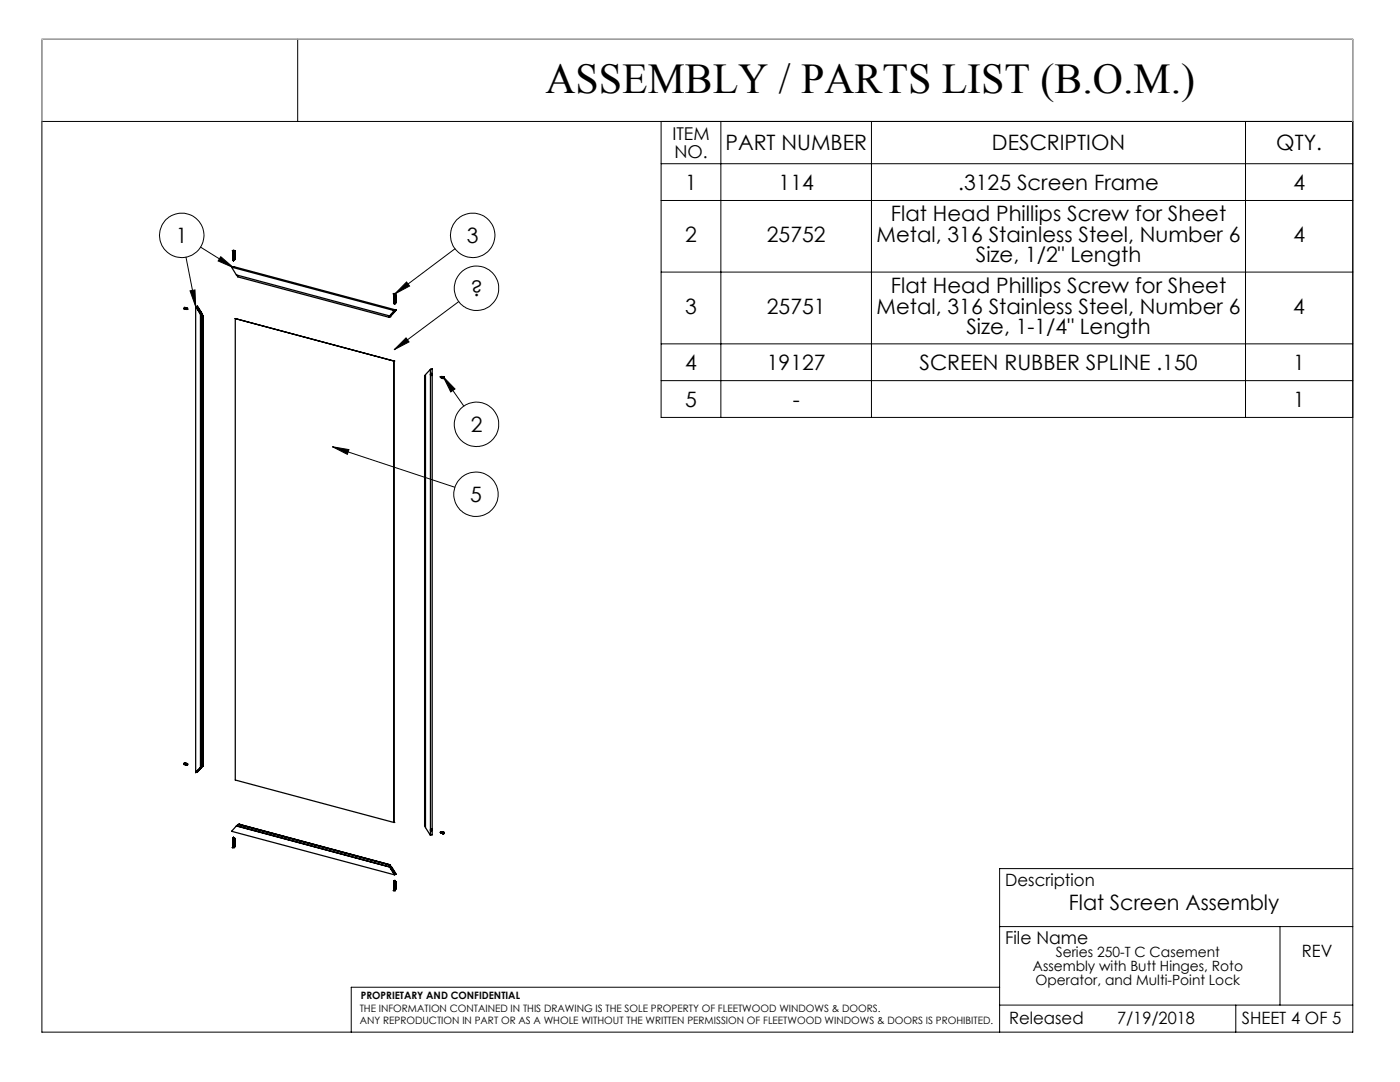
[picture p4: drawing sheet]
<svg xmlns="http://www.w3.org/2000/svg" width="279mm" height="216mm" viewBox="0 0 279 216" stroke-linecap="round" stroke-linejoin="round" font-family="sans-serif">
<g fill="none" stroke="#000" stroke-width=".2">
<path d="M8.4 7.8h261.6v198.2h-261.6zM59.4 7.8v16.4M8.4 24.2h261.6M131.9 24.2v59.1h138.1M131.9 32.7h138.1M143.9 24.2v59.1M173.9 24.2v59.1M248.6 24.2v59.1M37.1 51.3l2 9.9M37.9 58l1-.1 .2 3.3zM40 49.3l6.6 4.1M44.1 51.2l2.5 2.2-3.1-1.3z"/>
<path d="M81.1 56.3l.6 .8-2.9 1.6zM90.8 49.6l-12 9.1M131.9 40h138.1M131.9 54.3h138.1M81 67.4l.6 .8-2.9 1.6zM88.5 75.2l2.3 2.4-.8 .6zM88.5 75.2l4.1 5.8M91.5 60.2l-12.8 9.6M131.9 68.6h138.1M131.9 76h138.1M66.4 89.1l3.2 .6-.3 1zM66.4 89.1l24.4 8.1"/>
<path d="M270 173.3h-70.5v32.7M199.5 184.9h70.5M199.5 197h-129.4v9M255.4 184.9v15.7M199.5 200.6h70.5M246.6 200.6v5.4"/>
<circle cx="36.3" cy="47" r="4.4"/>
<circle cx="94.3" cy="47" r="4.4"/>
<circle cx="95.1" cy="57.5" r="4.4"/>
<circle cx="95" cy="98.6" r="4.4"/>
<circle cx="95.1" cy="84.7" r="4.4"/>
</g>
<path d="M8.4 24.2v-16.4h261.6v16.4" fill="none" stroke="#c0c0c0" stroke-width=".2"/>
<path d="M37.9 58l1-.1 .2 3.3zM44.1 51.2l2.5 2.2-3.1-1.3zM81.1 56.3l.6 .8-2.9 1.6zM81 67.4l.6 .8-2.9 1.6zM88.5 75.2l2.3 2.4-.8 .6zM66.4 89.1l3.2 .6-.3 1z" fill="#000"/>
<g fill="none" stroke="#000" stroke-width=".25">
<path d="M46.2 53.3l.4-.1 32.5 8.7M46.2 53.3l32.5 8.7M46.2 53.3l1 1.6 30.6 8.1M46.4 50h.4zM46.4 53.3h.4zM46.4 50l.1 .2M46.4 50h.1M46.4 50h.3M46.5 51.8h.1M46.5 51.6h.1M46.5 51.5h.1M46.5 51.4h.1"/>
<path d="M46.5 51.3h.1M46.5 51.2h.1M46.5 51h.1M46.5 50.8h.1M46.5 50.7h.1M46.5 50.6h.1M46.5 50.5h.1M46.5 50.3h.1M46.5 50.2h.1M46.5 50.4h.1M46.5 50.6v.1M46.5 50.9h.1"/>
<path d="M46.5 51.1v.1M46.5 50.2v.1M46.5 50.7v.1M46.5 51v.1M46.5 51.2v.1M46.5 51.5v.1M46.5 51.7h.1M46.5 50h.1M46.5 51.9h.1M46.5 50.2h.2M46.5 51.1h.1M46.5 50.4v.1"/>
<path d="M46.5 53.3h.2M46.5 50.3v.1M46.5 50.8v.1M46.5 51.6v.2M46.5 51.8v.1M46.6 50.1h.1M46.6 50v.1M46.6 50h.1M46.6 50.2v.1M46.6 51.8h-.1M46.6 51.5l-.1 .1M46.6 51.5h-.1"/>
<path d="M46.6 51.3h-.1M46.6 51.2l-.1 .1M46.6 51l-.1 .1M46.6 51h-.1M46.6 50.7l-.1 .1M46.6 50.5h-.1M46.6 51.8l-.1 .1M46.7 50.2h.1M46.7 50.3h.1M46.7 50.4h-.1M46.7 50.4h.1M46.7 50.5h.1"/>
<path d="M46.7 50.6h.1M46.7 50.6l-.1 .1M46.7 50.7h.1M46.7 50.8h.1M46.7 50.9h-.1M46.7 51h.1M46.7 51.1l-.1 .1M46.7 51.2h.1M46.7 51.3h.1M46.7 51.4h.1M46.7 51.4l-.1 .1M46.7 51.5h.1"/>
<path d="M46.7 51.6h.1M46.7 51.7h-.1M46.7 51.7h.1M46.7 51.8h.1M46.7 51.7l-.2 .1M46.7 51.6l-.2 .1 .2-.1M46.7 51.5l-.2 .1M46.7 51.5h-.2M46.7 51.4h-.2M46.7 51.3h-.2M46.7 51.2l-.2 .1M46.7 51.2h-.2"/>
<path d="M46.7 51l-.2 .1M46.7 51h-.2M46.7 50.9h-.2M46.7 50.8l-.2 .1M46.7 50.7l-.2 .1M46.7 50.7h-.2M46.7 50.6h-.2M46.7 50.5h-.2M46.7 50.4l-.2 .1M46.7 50.3l-.2 .1M46.7 50.2l-.2 .1M46.7 50.2h-.1"/>
<path d="M46.7 50.4h-.2M46.7 51.8h-.2M46.7 51.9h-.2M46.7 50.8h-.2M46.7 51.9l-.1 .2-.1-.2M46.7 50.9h.1M46.7 51.1v.1M46.7 50.3h-.1M46.7 51.4h-.1M46.7 51.6h-.1M46.7 51.9h-.1M46.7 51.1h.1"/>
<path d="M46.7 50.3h-.2M46.7 50.5l-.2 .1M46.7 50.6l-.2 .1M46.7 50.9l-.2 .1M46.7 51.1l-.2 .1M46.7 51.3l-.2 .1M46.7 51.6h-.2M46.7 51.6l-.2 .1M46.7 51.8l-.2 .1M46.7 50h.1M46.8 50l-.1 .2M47.2 54.9l.2 .3 30.1 8.1"/>
<path d="M78.5 58.6h.4zM78.5 58.6l.1 .2M78.6 59.9h.1M78.6 59.8h.1M78.6 59.6h.1M78.6 59.5h.1M78.6 59.4h.1M78.6 59.3h.1M78.6 59.1h.1M78.6 58.9h.1M78.6 58.8h.1M78.6 59.2h.1"/>
<path d="M78.6 59.5v.1M78.6 59.7h.1M78.6 58.6h.1M78.6 59h.2M78.6 59.1h.2M78.6 59.3h.2M78.6 59.4h.2M78.6 59.5h.2M78.6 59.6h.2M78.6 59.8h.2M78.6 59.9h.2M78.6 59.7h.2"/>
<path d="M78.6 59.2h.2M78.6 58.9v.1M78.6 59.4v.1M78.6 59h.1M78.6 59.6v.1M78.6 60h.1M78.6 58.8v.1M78.6 59v.1M78.6 59.3v.1M78.6 59.8v.1M78.6 58.6v.1M78.6 58.9h.2"/>
<path d="M78.6 60h.2M78.6 59.2v.1M78.6 59.7v.1M78.6 58.7h.1M78.6 58.6h.2M78.7 58.7h.1M78.7 58.6v.1M78.7 58.8h.1M78.8 58.6v.1M78.8 58.6h.1M78.8 58.7h.1M78.8 58.8h-.2"/>
<path d="M78.8 59.2h.1M78.8 59.2h-.2M78.8 59.4l-.2 .1M78.8 59.7h-.2M78.8 59.9h.1M78.8 59.6v.1M78.8 59.4h.1M78.8 59.3h-.2M78.8 59.2v.1M78.8 59.1v.1M78.8 58.9h.1M78.8 58.8h-.1"/>
<path d="M78.8 59h.1M78.8 58.9h-.2M78.8 59.1h.1M78.8 59.1h-.2M78.8 59.2l-.2 .1M78.8 59.3h.1M78.8 59.4h-.2M78.8 59.5h.1M78.8 59.5h-.2M78.8 59.5v.1M78.8 59.7h.1M78.8 59.7l-.2 .1"/>
<path d="M78.8 59.8h.1M78.8 60h.1M78.8 60h-.2M78.8 59.9h-.2M78.8 59.8h-.2M78.8 59.6l-.2 .1M78.8 59.5l-.2 .1M78.8 59.6h.1M78.8 58.8h.1M78.8 59v.3M78.8 59.3v.2M78.8 59.6v.2"/>
<path d="M78.8 59.8v.2M78.8 59.4v.1M78.8 59.9v.1M78.8 58.9v.1M78.8 59v.1M78.8 59.8v.1M78.8 58.8l-.2 .1M78.8 59.3v.1M78.8 59.7v.1M78.9 58.6l-.1 .2M36.9 61.6v.1M36.9 61.6h.1"/>
<path d="M36.9 61.5v.1M36.9 61.5v.2M36.9 61.5h.1M37 61.5h.1M37 61.5l-.1 .2M37 61.5a.15 .15 0 0 0-.2-.1 .15 .15 0 0 0-.1 .2 .15 .15 0 0 0 .2 .1M37 61.5h-.1M37 61.7h.1M37 61.5l-.1 .1M37 61.5v.1M37 61.5v.2M37.1 61.7h.1"/>
<path d="M37.1 61.5l-.2 .1 .1 .1M37.1 61.5h.1M37.1 61.5l-.1 .1 .1 .1M37.1 61.5v.2M37.2 61.7h.1M37.2 61.5l-.1 .2M37.2 61.6v.1M37.2 61.5l-.1 .2h.2M37.2 61.5v.2M37.2 61.5h.1M37.3 61.5v.2zM37.3 61.7h.1"/>
<path d="M37.3 61.5l-.1 .1 .1 .1M37.3 61.5h.1M37.3 61.5l.1 .2M37.4 61.7h.1M37.4 61.7h-.1M39.1 61.2l.9 1.5M39.1 61.2l.3-.1 1 1.5M39.1 61.2v93M39.4 61.6l-.1-.2 .6 1-.1-.1M39.4 61.6h.1M39.4 61.6v.1M39.5 61.5v-.2l.6 1-.1-.1"/>
<path d="M39.5 61.5l-.2-.2 .1 .3M39.5 61.5v.3M39.6 61.5v.4M39.8 62.3h.1M40 62.2h.1M40 62.2l.1 .3-.3-.2M40 62.2v.2M40 62.4v.1M40 62.7v90.4M40 62.7l.3 .4M40 62.7h.1M40.3 63.1v89.7"/>
<path d="M40.4 62.6l-.3 .1 .2 .3 .2-.1v89.9l-.4 .3 .3-.1M40.4 62.6v.4M40.5 63l-.2 .1M47 63.6h.1M47 63.6v92l31.6 8.5M47 63.6l31.6 8.4M77.8 63.1h.1M77.8 63l-.3 .3M77.8 63.1v.1M77.9 63.2h.1M77.9 63.2l-.4 .1M77.9 63.1l-.1 .1"/>
<path d="M78.1 62.7h.1M78.1 62.7l-.1 .2 .2-.2M78.1 62.7h.2M78.3 62.7h-.1M78.5 61.9h.5zM78.5 62.3h.1M78.5 62.3l.1-.1-.6 .6 .1-.1M78.5 62.2v.1M78.6 60.4h.1M78.6 60.2h.1M78.6 60.1h.1M78.6 60v.1"/>
<path d="M78.6 60.3h.1M78.6 72h.1M78.6 60.1h.2M78.6 60.2h.2M78.6 60.4h.2M78.6 62.2l-.1 .1M78.6 62.2h.1M78.6 60.4v.1M78.6 72v92.1M78.6 60.5h.1M78.6 60.1v.1M78.6 60.3v.1"/>
<path d="M78.6 60.5h.2M78.6 60.3h.2M78.6 61.9h.2M78.6 60.2v.1M78.6 60.5l.1 .2M78.7 60.4h.1M78.7 62.2h.1M78.7 62.2l.1-.1-.2 .1M78.7 60.7h.1M78.7 62.2l.1-.1-.5 .6M78.7 62.1v.1M78.7 62l-.9 1"/>
<path d="M78.8 60.5h.1M78.7 60.4l-.1 .1M78.8 60.4l-.1 .1M78.8 60.3h.1M78.8 60.3h-.2M78.8 60.4h.1M78.8 60.1v.1M78.8 60v.1M78.8 60.2h.1M78.8 60.2l-.2 .1M78.8 60.5h-.2M78.8 60.4h-.2"/>
<path d="M78.8 60.1h-.2M78.8 60l-.2 .1M78.8 60.1h.1M78.8 60.4v.1M78.8 60.1v.4M78.8 60.5l-.1 .2M78.8 60.3v.1M78.8 60.2v.1M79.1 61.9l-.4 .1M79.1 61.9l-1.4 1.3h.1M84.9 74.8l-.2 .2v89.7l.2 .4M85.9 73.7l.4-.1v93l-.4 .1"/>
<path d="M85.9 73.7v93M85.9 73.7l-1 1.1v90.3l1 1.6M85.9 74.8h.1M87.9 75.2h.1M87.9 75.3h.1M88 75.3l.1 .1M88 75.2v.1M88 75.2h.1M88 75.1v.1M88 75.1v.2M88 75.1h.1M88 75.1l-.1 .1"/>
<path d="M88.1 75.4h.1M88.1 75.1h.1M88.1 75.2l-.1 .1M88.1 75.1l-.1 .1M88.1 75.3l.1 .1M88.1 75.1l-.1 .2M88.2 75.4h.1M88.2 75.3v.1M88.2 75.3l-.1-.2v.3M88.2 75.3l.1 .1M88.2 75.2h.1M88.2 75.2l-.1 .1"/>
<path d="M88.3 75.2h.1M88.3 75.2l-.1 .1M88.3 75.4h.1M88.3 75.3v.1M88.3 75.2v.2M88.3 75.2v.1M88.3 75.4v.1M88.4 75.2h.1M88.4 75.4h.1M88.4 75.2l-.1 .2M88.4 75.2h-.1M88.4 75.4l.1 .1"/>
<path d="M88.4 75.3v.1M88.4 75.5h.1M88.4 75.2v.1M88.5 75.4h.1M88.5 75.3l.1 .1M88.5 75.3h.1M88.5 75.3v.1M88.5 75.4h-.1M88.6 75.3v.1M36.9 152.4v.1M36.9 152.3v.2M36.9 152.4h.1"/>
<path d="M37 152.3l-.1 .2M37 152.3a.16 .16 0 0 0-.2 0 .16 .16 0 0 0-.1 .2 .16 .16 0 0 0 .2 0M37 152.4h-.1M37 152.3h.1M37 152.6h.1M37 152.3l-.1 .1M37 152.4v.1M37 152.3v.2M37.1 152.6h.1M37.1 152.3l-.2 .1 .1 .2M37.1 152.3h.1M37.1 152.4h-.1l.1 .2"/>
<path d="M37.1 152.3v.3M37.1 152.4h.1M37.1 152.4v.2M37.2 152.6h.1M37.2 152.4l-.1 .2M37.2 152.4h.1M37.2 152.4v.1M37.2 152.4l-.1 .1 .2 .1M37.2 152.4v.2M37.3 152.6h.1M37.3 152.4l-.1 .1 .1 .1M37.3 152.4h.1"/>
<path d="M37.3 152.4h-.1l.1 .2M37.3 152.4v.2M37.3 152.4l.1 .1M37.4 152.6h.1M39.4 153.8h.1M39.5 153.8l-.2 .2 .1-.1M39.5 153.7v.1M39.6 153.8h-.1M39.6 153.6v.2M39.8 153.4l-.5 .5 .1-.1M39.8 153.3v.1M40 153.3h.1"/>
<path d="M40 153.3l.1-.2-.3 .3M40 153.3l.1-.1-.6 .7 .1-.1M40 153.2v.1M40 153.1l-.9 1.1M40.3 152.8l-.3 .3M40.4 152.9h.1M40.4 152.9v.1M40.4 153l-1 1.1-.3 .1M40.5 152.8h.1M40.5 152.8h-.2M46.5 168.8h.1M46.5 168.6h.1"/>
<path d="M46.5 168.5h.1M46.5 168.3h.1M46.5 168.1h.1M46.5 168h.1M46.5 167.9h.1M46.5 167.8h.1M46.5 167.7h.1M46.5 167.5h.1M46.5 168.9h.1M46.5 168.8v.1M46.5 167.4h.2zM46.5 168.8h.2"/>
<path d="M46.5 168.7h.2M46.5 168.6h.2M46.5 168.4h.2M46.5 168.3h.2M46.5 168.2h.2M46.5 167.9h.2M46.5 167.8h.2M46.5 167.6h.2zM46.5 167.5h.2M46.5 168h.2M46.5 168.1h.2M46.5 168.5h.2"/>
<path d="M46.5 167.9v.1M46.5 168.2h.1M46.5 168.4v.1M46.5 168.7h.1M46.5 167.3h.1M46.5 167.4h.1M46.5 167.6h.1M46.5 168v.1M46.5 168.4h.1M46.5 167.3h.2M46.5 167.4h.2M46.5 169l-.1 .1 .1 .1 .3-.1-.1-.1"/>
<path d="M46.5 169h.1M46.5 168.9v.1M46.5 167.5v.1M46.5 167.7v.1M46.5 168.2v.1M46.5 168.5v.1M46.5 167.3v.1M46.5 167.6v.1M46.5 168.1v.1M46.5 168.6v.1M46.5 167.8v.1M46.6 167.3h.1"/>
<path d="M46.6 167.1l-.1 .2M46.6 167.1h.1M46.6 167.1l.1 .2M46.6 167.3h-.1M46.6 167.3l-.1 .1M46.6 167.4h-.1M46.6 167.5h-.1M46.6 168.8l-.1 .1M46.6 168.8h-.1M46.6 168.5l-.1 .1M46.6 168.3h-.1M46.6 168l-.1 .1"/>
<path d="M46.6 168h-.1M46.6 167.8h-.1M46.6 167.7h-.1M46.6 167.5l-.1 .1M46.6 167.6h-.1M46.6 167.6l-.1 .1M46.6 167.9h-.1M46.6 168.1l-.1 .1M46.6 168.4h-.1M46.6 168.5h-.1M46.6 168.6l-.1 .1M46.6 168.7h-.1"/>
<path d="M46.6 169h.1M46.6 167.3l.1 .1M46.6 167.4h.1M46.6 167.5h.1M46.6 167.6h.1M46.6 167.9h.1M46.6 168.1h.1M46.6 167.6l.1 .1M46.6 167.7l.1 .1M46.6 167.8l.1 .1M46.6 168h.1M46.6 168.1l.1 .1"/>
<path d="M46.6 168.2l.1 .1M46.6 168.3h.1M46.6 168.4h.1M46.6 168.5h.1M46.6 168.6h.1M46.6 168.6l.1 .1M46.6 168.7h.1M46.6 168.8h.1M46.7 167.3h.1M46.7 167.5h.1M46.7 167.6h.1M46.7 167.7h.1"/>
<path d="M46.7 167.8h.1M46.7 167.9h.1M46.7 168h.1M46.7 168.1h.1M46.7 168.2h.1M46.7 168.3h.1M46.7 168.5h.1M46.7 168.6h.1M46.7 168.7h.1M46.7 168.8h.1M46.7 169h.1M46.7 167.3v.1"/>
<path d="M46.7 167.3h-.1M46.7 167.4h.1M46.7 168.9l-.2 .1M46.7 168.8l-.2 .1M46.7 168.7l-.2 .1M46.7 168.6v.1M46.7 168.5v.1M46.7 168.5h-.2M46.7 168.3v.1M46.7 168.2v.1M46.7 168.1v.1M46.7 168v.1"/>
<path d="M46.7 167.8v.1M46.7 167.7v.1M46.7 167.7h-.2M46.7 167.6v.1M46.7 167.5v.1M46.7 167.5l-.1 .1M46.7 167.8h-.1M46.7 168l-.1 .1M46.7 168.3h-.1M46.7 168.3l-.1 .1M46.7 168.6h-.1M46.7 168.4v.1"/>
<path d="M46.7 168.9h.1M46.7 168.2h-.1M46.7 168.1h-.1M46.7 167.4v.1M46.7 167.9v.1M46.7 168.7v.1M46.7 168.9h-.2M46.7 169h-.1M46.7 168.4h.1M46.7 168.9v.1M46.7 167.7h-.1M46.7 168.4l-.1 .1"/>
<path d="M46.7 167.4l-.1 .1M46.7 167.9l-.1 .1M46.7 168.5l-.1 .1M46.7 168.7l-.1 .1M47.2 164.8l-1 1.1 32.5 8.7M47.2 164.8l30.6 8.2M47.2 164.8h.1M47.4 164.5l-.2 .3M47.4 164.5l30.1 8.1M47.7 164.5h.1M47.7 164.5l30.1 8M47.7 164.5h-.3"/>
<path d="M77.5 172.6l.3 .4M77.7 172.6l.1 .1M77.8 173l.9 1.6M77.8 173h.1M77.8 172.8l.3 .1M77.8 172.5v.2M77.8 172.7h-.1l.2 .3 .2-.1M77.8 172.5l-.3 .1M78 173.2l.2 .1M78.1 173.4h.1M78.1 173.3v.1M78.1 173.4l-.1-.1 .6 .9-.1-.1"/>
<path d="M78.1 173.3l.1 .1M78.1 172.9l1 1.5-.4 .2M78.2 173.3l.6 .9-.1-.1M78.2 173.3l-.2-.2 .1 .2M78.4 174l.3 .1M78.5 174.1h.1M78.5 174.1h.2M78.6 177.5h.1M78.6 177.4h.1M78.6 177.2h.1M78.6 177.1h.1M78.6 177h.1"/>
<path d="M78.6 176.9h.1M78.6 176.7h.1M78.6 176.6h.1M78.6 176.5h.1M78.6 176.4h.1M78.6 176.2h.1M78.6 176.1h.1M78.6 176h.1M78.6 176.3h.1M78.6 176.3v.1M78.6 176.6v.1M78.6 176.8h.1"/>
<path d="M78.6 177.1v.1M78.6 177.3h.1M78.6 164.1h.1M78.6 176h.2M78.6 177.4h.2M78.6 177.3h.2M78.6 177.2h.2M78.6 177h.2M78.6 176.8h.2M78.6 176.7h.2M78.6 176.5h.2M78.6 176.4h.2"/>
<path d="M78.6 176.3h.2M78.6 176.2h.2M78.6 176.1h.2M78.6 177.1h.2M78.6 176.6h.2M78.6 174.1l.2 .3-.1-.3M78.6 174.1v.1M78.6 177.6h.1M78.6 175.9h.1M78.6 176.5v.1M78.6 177v.1M78.6 176.1v.1"/>
<path d="M78.6 177.4v.1M78.6 175.9v.1M78.6 176.4v.1M78.6 176.9v.1M78.6 177.2v.1M78.6 175.9h.2M78.6 176.9h.2M78.6 177.6l-.1 .2h.4l-.1-.2M78.6 177.6h.2M78.6 176.2v.2M78.6 176.7v.1M78.7 177.6h.1"/>
<path d="M78.7 174.1l-.1 .2M78.7 174.1h.1M78.7 175.7h.1M78.7 174.3h.1M78.7 175.7l.1 .2M78.7 175.7l-.1 .1M78.8 175.9h.1M78.8 176.5h-.2M78.8 176.7l-.2 .1M78.8 177h-.2M78.8 175.9v.1M78.8 176h.1"/>
<path d="M78.8 175.9h-.2M78.8 175.9l-.2 .1M78.8 177.4h.1M78.8 177.3l-.2 .1M78.8 177.1v.1M78.8 177.1h-.2M78.8 176.8l-.2 .1M78.8 176.8h.1M78.8 176.6h-.2M78.8 176.6h.1M78.8 176.3v.1M78.8 176.1h.1"/>
<path d="M78.8 176l-.2 .1M78.8 176h-.2M78.8 176.5l-.2 .1M78.8 176.8h-.2M78.8 177l-.2 .1M78.8 177.3h-.2M78.8 176.1h-.2M78.8 177.4l-.2 .1M78.8 177.4h-.2M78.8 177.2h-.2M78.8 177.1l-.2 .1M78.8 176.9h-.2"/>
<path d="M78.8 176.6l-.2 .1M78.8 176.4h-.2M78.8 176.3l-.2 .1M78.8 176.1l-.2 .1M78.8 176.2h.1M78.8 176.5h.1M78.8 176.6v.1M78.8 176.7h.1M78.8 177h.1M78.8 177.1h.1M78.8 177.2h.1M78.8 177.3h.1"/>
<path d="M78.8 177.2l-.2 .1M78.8 176.3h.1M78.8 176.4h.1M78.8 176.9h.1M78.8 177.6h-.2M78.8 177v.1M78.8 177.5h.1M78.8 175.9v.7M78.8 176.7v.7M78.8 176.8v.1M78.8 177.5v.1M78.8 177.5l-.1 .1"/>
<path d="M78.8 177.2v.1M78.8 176.9v.1M78.8 176.7v.1M78.8 176.4v.1M78.8 176.2v.1M78.8 176.1v.1M78.8 177.5h-.2M78.8 177.6h-.1M78.8 177.6h.1M78.8 176v.1M78.8 176.5v.1M78.8 177.3v.1"/>
<path d="M85.9 165.6l.1 .1M87.9 166.2h.1M88 166.1l.1 .1M88 166.1h.1M88 166.2l.1 .1M88 166v.1M88 166l-.1 .1M88 166h.1M88.1 166.2h.1M88.1 166h.1M88.1 166.1h-.1M88.1 166l-.1 .1"/>
<path d="M88.1 166.2l.1 .1M88.1 166.3h.1M88.1 166l-.1 .2M88.1 166.1v.1M88.2 166.3h.1M88.2 166.2v.1M88.2 166l-.1 .3M88.2 166.2l.1 .1M88.2 166.1h-.3M88.2 166h.1M88.2 166l-.1 .2M88.2 166.1l-.1 .1"/>
<path d="M88.2 166.1v.1M88.3 166.1h.1M88.3 166.1l-.1 .1M88.3 166.3h.1M88.3 166.2h.1M88.3 166.2v.1M88.3 166.1v.2M88.3 166.1v.1M88.4 166.1h.1M88.4 166.3h.1M88.4 166.1l-.1 .2M88.4 166.1h-.1"/>
<path d="M88.4 166.2h.2M88.4 166.1v.1M88.4 166.4h.1M88.4 166.3v.1M88.4 166.1l.1 .1M88.4 166.3l.1 .1M88.5 166.1v.1M88.5 166.2h.1M88.5 166.2v.1M88.6 166.2l-.2 .1"/>
<circle cx="86" cy="74.7" r=".1"/>
<circle cx="86.1" cy="74.7" r=".21"/>
<circle cx="88.5" cy="75.4" r=".18"/>
<circle cx="86" cy="165.6" r=".11"/>
<circle cx="86.1" cy="165.6" r=".21"/>
<circle cx="88.4" cy="166.3" r=".19"/>
</g>
<text font-size="8.5" x="108.8" y="18.5">ASSEMBLY / PARTS LIST (B.O.M.)</text>
<g font-size="4.2">
<text x="144.8" y="30">PART NUMBER</text>
<text x="198" y="30">DESCRIPTION</text>
<text x="254.7" y="30">QTY.</text>
<text x="136.7" y="37.8">1</text>
<text x="155.4" y="37.8">114</text>
<text x="191.2" y="37.8">.3125 Screen Frame</text>
<text x="258.1" y="37.8">4</text>
<text x="177.8" y="44.2">Flat Head Phillips Screw for Sheet</text>
<text x="35.1" y="48.4">1</text>
<text x="93.2" y="48.4">3</text>
<text x="136.7" y="48.3">2</text>
<text x="153" y="48.3">25752</text>
<text x="174.9" y="48.3">Metal, 316 Stainless Steel, Number 6</text>
<text x="194.7" y="52.4">Size, 1/2&quot; Length</text>
<text x="258.1" y="48.3">4</text>
<text x="93.9" y="59">?</text>
<text x="177.8" y="58.5">Flat Head Phillips Screw for Sheet</text>
<text x="136.7" y="62.6">3</text>
<text x="153" y="62.6">25751</text>
<text x="174.9" y="62.6">Metal, 316 Stainless Steel, Number 6</text>
<text x="258.1" y="62.6">4</text>
<text x="192.9" y="66.7">Size, 1-1/4&quot; Length</text>
<text x="136.7" y="73.8">4</text>
<text x="153" y="73.8">19127</text>
<text x="183.5" y="73.8">SCREEN RUBBER SPLINE .150</text>
<text x="258.1" y="73.8">1</text>
<text x="136.7" y="81.1">5</text>
<text x="158.2" y="81.1">-</text>
<text x="258.1" y="81.1">1</text>
<text x="93.9" y="86.2">2</text>
<text x="93.8" y="100.1">5</text>
<text x="213.3" y="181.5">Flat Screen Assembly</text>
</g>
<g font-size="3.5">
<text x="134.2" y="28">ITEM</text>
<text x="134.6" y="31.5">NO.</text>
<text x="200.6" y="188.4">File Name</text>
</g>
<g font-size="3.4">
<text x="200.6" y="176.8">Description</text>
<text x="259.8" y="191">REV</text>
<text x="201.4" y="204.4">Released</text>
<text x="222.9" y="204.4">7/19/2018</text>
<text x="247.8" y="204.4">SHEET 4 OF 5</text>
</g>
<g font-size="2.8">
<text x="210.7" y="191">Series 250-T C Casement</text>
<text x="206.1" y="193.8">Assembly with Butt Hinges, Roto</text>
<text x="206.7" y="196.6">Operator, and Multi-Point Lock</text>
</g>
<g font-size="2">
<text x="71.8" y="201.9">THE INFORMATION CONTAINED IN THIS DRAWING IS THE SOLE PROPERTY OF FLEETWOOD WINDOWS &amp; DOORS.</text>
<text x="72" y="199.4">PROPRIETARY AND CONFIDENTIAL</text>
<text x="71.8" y="204.4">ANY REPRODUCTION IN PART OR AS A WHOLE WITHOUT THE WRITTEN PERMISSION OF FLEETWOOD WINDOWS &amp; DOORS IS PROHIBITED.</text>
</g>
</svg>
